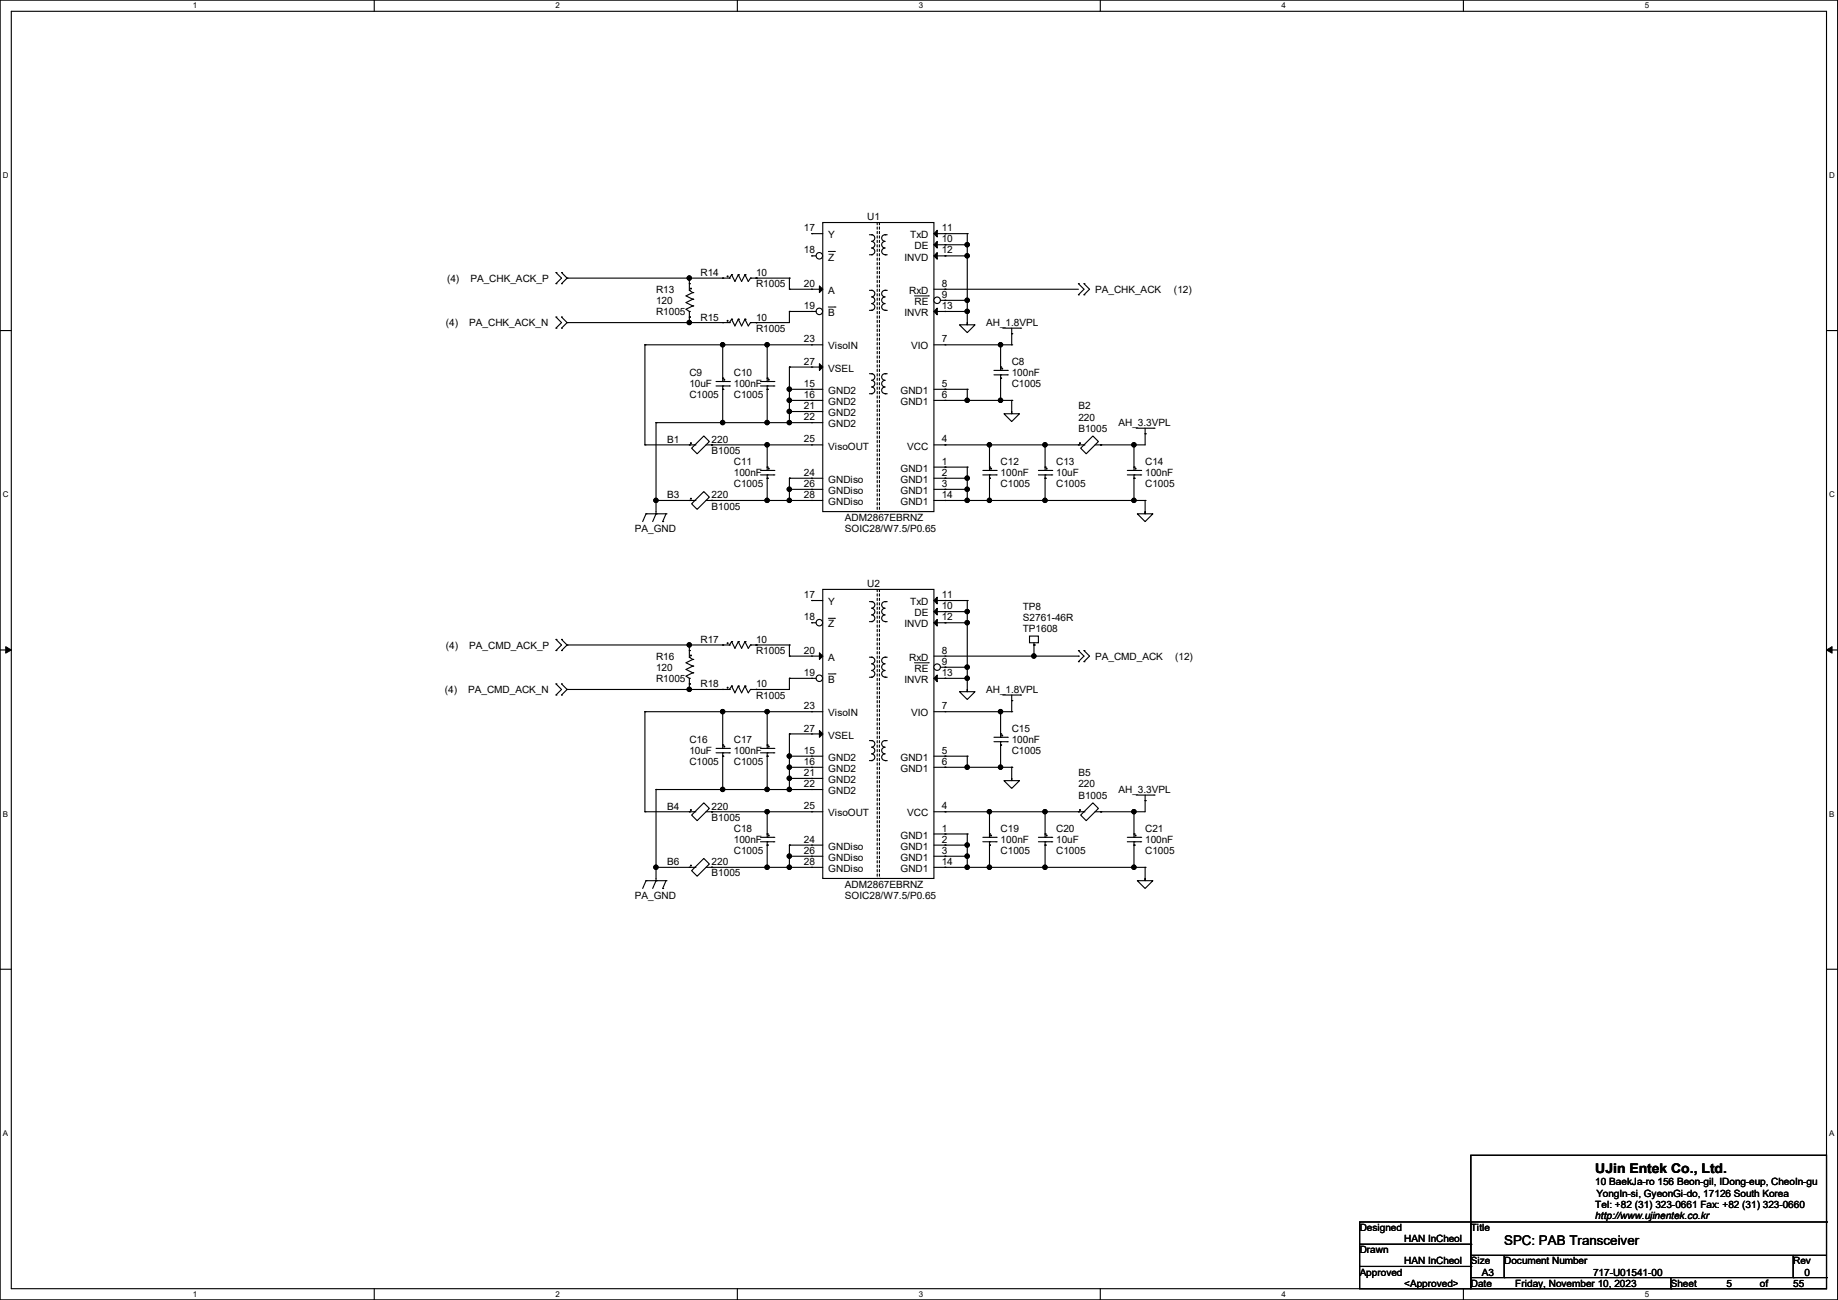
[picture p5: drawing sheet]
<svg xmlns="http://www.w3.org/2000/svg" width="420mm" height="297mm" viewBox="0 0 420 297" stroke-linecap="round" stroke-linejoin="round" font-family="sans-serif">
<path d="M0 0h419.9v297h-419.9zM2.6 2.6h414.8v291.8h-414.8z" fill="none" stroke="#000" stroke-width=".25"/>
<g fill="#fff">
<path d="M44 .3h1v2h-1z"/>
<path d="M44 294.7h1v2h-1z"/>
</g>
<path d="M85.5 0v2.6M85.5 294.4v2.6" fill="none" stroke="#000" stroke-width=".25"/>
<g fill="#fff">
<path d="M127 .3h.9v2h-.9z"/>
<path d="M127 294.7h.9v2h-.9z"/>
</g>
<path d="M168.5 0v2.6M168.5 294.4v2.6" fill="none" stroke="#000" stroke-width=".25"/>
<g fill="#fff">
<path d="M209.9 .3h1v2h-1z"/>
<path d="M209.9 294.7h1v2h-1z"/>
</g>
<path d="M251.4 0v2.6M251.4 294.4v2.6" fill="none" stroke="#000" stroke-width=".25"/>
<g fill="#fff">
<path d="M292.9 .3h.9v2h-.9z"/>
<path d="M292.9 294.7h.9v2h-.9z"/>
</g>
<path d="M334.4 0v2.6M334.4 294.4v2.6" fill="none" stroke="#000" stroke-width=".25"/>
<g fill="#fff">
<path d="M375.8 .3h1v2h-1z"/>
<path d="M375.8 294.7h1v2h-1z"/>
<path d="M.7 39h1.2v2h-1.2z"/>
<path d="M418 39h1.3v2h-1.3z"/>
<path d="M.7 112h1.2v2h-1.2z"/>
<path d="M418 112h1.3v2h-1.3z"/>
</g>
<path d="M0 75.5h2.6M417.4 75.5h2.5" fill="none" stroke="#000" stroke-width=".25"/>
<g fill="#fff">
<path d="M.7 185h1.2v1.9h-1.2z"/>
<path d="M418 185h1.2v1.9h-1.2z"/>
</g>
<path d="M0 148.5h2.6M417.4 148.5h2.5" fill="none" stroke="#000" stroke-width=".25"/>
<path d="M1.3 147.7l1.3 .8-1.3 .7zM417.4 148.5l1.2-.8v1.5z" fill="#000" stroke="#000" stroke-width=".23"/>
<g fill="#fff">
<path d="M.7 257.9h1.2v2h-1.2z"/>
<path d="M418 257.9h1.2v2h-1.2z"/>
</g>
<g fill="none" stroke="#000" stroke-width=".25">
<path d="M188 50.8h25.4v66.1h-25.4zM198.7 58.2h.5M198.7 53.6h.5M199.2 53.6h.1M199.2 58.2h.1M199.2 55.2a.74 .74 0 0 1 .7 .7 .74 .74 0 0 1-.7 .7 .76 .76 0 0 1 .7 .8 .76 .76 0 0 1-.7 .8M199.2 53.6a.74 .74 0 0 1 .7 .8 .74 .74 0 0 1-.7 .7M202.2 55.2a.74 .74 0 0 0-.7 .7 .74 .74 0 0 0 .7 .7 .76 .76 0 0 0-.7 .8 .76 .76 0 0 0 .7 .8M202.2 53.6a.74 .74 0 0 0-.7 .8 .74 .74 0 0 0 .7 .7M202.2 58.2h.1M202.2 53.6h.1M202.2 58.2h.5"/>
<path d="M202.2 53.6h.5M213.4 53.4h2.5M213.4 55.9h2.5M215.9 53.4h.1M215.9 55.9h.1M127 64.8h.1M127 62.3h.1M127 75h.1M127 72.4h.1M127 62.3l1.3 1.2-1.3 1.3M127 72.4l1.3 1.3-1.3 1.3M128.3 62.3h.1"/>
<path d="M128.3 64.8h.1M128.3 72.4h.1M128.3 75h.1M128.3 62.3l1.3 1.2-1.3 1.3M128.3 72.4l1.3 1.3-1.3 1.3M165.1 63.5h.1M165.1 63.5h1.6M166.7 63.5h.1M167.2 62.8h.1M167.2 62.8l.7 1.5 .8-1.5M167.2 62.8l-.5 .7M168.7 62.8h.1"/>
<path d="M168.7 62.8l.8 1.5 .7-1.5M170.2 62.8h.1M170.2 62.8l.8 1.5 .5-.8M171.5 63.5h.1M171.5 63.5h1.3M172.8 63.5h.1M198.7 66.3h.5M198.7 70.9h.5M199.2 66.3h.1M199.2 70.9h.1M199.2 67.9a.74 .74 0 0 1 .7 .7 .74 .74 0 0 1-.7 .7M199.2 66.3a.74 .74 0 0 1 .7 .8 .74 .74 0 0 1-.7 .7"/>
<path d="M199.2 69.4a.74 .74 0 0 1 .7 .7 .74 .74 0 0 1-.7 .8M202.2 66.3a.74 .74 0 0 0-.7 .8 .74 .74 0 0 0 .7 .7M202.2 67.9a.74 .74 0 0 0-.7 .7 .74 .74 0 0 0 .7 .7M202.2 69.4a.74 .74 0 0 0-.7 .7 .74 .74 0 0 0 .7 .8M202.2 66.3h.1M202.2 70.9h.1M202.2 66.3h.5M202.2 70.9h.5M213.4 66.1h2.5M215.9 66.1h.1M219.2 74.2h1.8v-.5v.5h1.8l-1.8 1.8zM229.2 75h4"/>
<path d="M231.2 76.2h.1M231.2 75v1.2M233.2 75h.1M246.4 64.8h.1M246.4 67.4h.1M246.4 64.8l1.3 1.3-1.3 1.3M247.7 64.8h.1M247.7 67.4h.1M247.7 64.8l1.3 1.3-1.3 1.3M160.8 99.6l1.3 1.3-2.8 2.8-1.3-1.3zM163.6 88.2h3.1M163.6 87.2h3.1"/>
<path d="M165.1 87.2h.1M165.1 88.2h.1M165.1 86.4h.1M165.1 88.9h.1M165.1 86.4v.8M165.1 88.2v.7M166.7 88.2h.1M166.7 87.2h.1M173.8 88.2h3M173.8 87.2h3M175.3 87.2h.1M175.3 88.2h.1"/>
<path d="M175.3 86.4h.1M175.3 88.9h.1M175.3 86.4v.8M175.3 88.2v.7M176.8 88.2h.1M176.8 87.2h.1M198.7 85.4h.5M198.7 90h.5M199.2 85.4h.1M199.2 90h.1M199.2 85.4a.76 .76 0 0 1 .7 .7 .76 .76 0 0 1-.7 .8 .74 .74 0 0 1 .7 .8 .74 .74 0 0 1-.7 .7M199.2 88.4a.74 .74 0 0 1 .7 .8 .74 .74 0 0 1-.7 .7"/>
<path d="M202.2 85.4a.74 .74 0 0 0-.7 .7 .74 .74 0 0 0 .7 .8 .76 .76 0 0 0-.7 .7 .76 .76 0 0 0 .7 .8M202.2 88.4a.74 .74 0 0 0-.7 .8 .74 .74 0 0 0 .7 .7M202.2 85.4h.1M202.2 90h.1M202.2 85.4h.5M202.2 90h.5M227.1 85.6h3.1M227.1 84.6h3.1M228.6 84.6h.1M228.6 85.6h.1M228.6 83.9h.1M228.6 86.4h.1"/>
<path d="M228.6 83.9v.7M228.6 85.6v.8M229.4 94.5h1.8v-.5v.5h1.8l-1.8 1.8zM230.2 85.6h.1M230.2 84.6h.1M249.7 99.6l1.3 1.3-2.8 2.8-1.3-1.3zM259.6 97.8h4.1M261.7 99.1h.1M261.7 97.8v1.3M263.7 97.8h.1M147.6 117.4h.1M147.6 117.4l-.7 1.8"/>
<path d="M147.6 117.4h4.6M149.9 117.4h.1M149.9 117.4l-.8 1.8M149.9 116.9v.5M151.4 119.2h.1M152.2 117.4h.1M152.2 117.4l-.8 1.8M157.5 114.3h.1M157.5 101.6h.1M157.5 114.3h1.3M157.5 101.6h1.3M158.8 114.3h.1"/>
<path d="M158.8 101.6h.1M160.8 112.3l1.3 1.3-2.8 2.8-1.3-1.3zM161.3 114.3h1.3M161.3 101.6h1.3M162.6 114.3h.1M162.6 101.6h.1M173.8 108.5h3M173.8 107.5h3M175.3 107.5h.1M175.3 108.5h.1M175.3 106.7h.1M175.3 109.3h.1"/>
<path d="M175.3 106.7v.8M175.3 108.5v.8M176.8 108.5h.1M176.8 107.5h.1M224.6 108.5h3M224.6 107.5h3M226.1 107.5h.1M226.1 108.5h.1M226.1 106.7h.1M226.1 109.3h.1M226.1 106.7v.8M226.1 108.5v.8"/>
<path d="M227.6 108.5h.1M227.6 107.5h.1M246.4 101.6h.1M246.4 101.6h1.3M247.7 101.6h.1M250.2 101.6h1.3M251.5 101.6h.1M259.9 117.4h1.8v-.5v.5h1.7l-1.7 1.8zM127 148.6h.1M127 146.1h.1M127 158.8h.1M127 156.3h.1"/>
<path d="M127 146.1l1.3 1.3-1.3 1.2M127 156.3l1.3 1.2-1.3 1.3M128.3 146.1h.1M128.3 148.6h.1M128.3 156.3h.1M128.3 158.8h.1M128.3 146.1l1.3 1.3-1.3 1.2M128.3 156.3l1.3 1.2-1.3 1.3M165.1 157.5h.1M165.1 147.4h.1M165.1 157.5h1.6M165.1 147.4h1.6"/>
<path d="M166.7 157.5h.1M166.7 147.4h.1M167.2 156.8h.1M167.2 146.6h.1M167.2 156.8l.7 1.5 .8-1.5M167.2 156.8l-.5 .7M167.2 146.6l.7 1.5 .8-1.5M167.2 146.6l-.5 .8M168.7 156.8h.1M168.7 146.6h.1M168.7 156.8l.8 1.5 .7-1.5M168.7 146.6l.8 1.5 .7-1.5"/>
<path d="M170.2 156.8h.1M170.2 146.6h.1M170.2 156.8l.8 1.5 .5-.8M170.2 146.6l.8 1.5 .5-.7M171.5 157.5h.1M171.5 147.4h.1M171.5 157.5h1.3M171.5 147.4h1.3M172.8 157.5h.1M172.8 147.4h.1M219.2 158h1.8v-.5v.5h1.8l-1.8 1.8zM229.2 158.8h4"/>
<path d="M231.2 158.8v1.3M233.2 158.8h.1M235.2 145.3h2.1v1.6h-2.1zM236.3 147.4h.1M236.3 146.9v.5M246.4 148.6h.1M246.4 151.2h.1M246.4 148.6l1.3 1.3-1.3 1.3M247.7 148.6h.1M247.7 151.2h.1M247.7 148.6l1.3 1.3-1.3 1.3M163.6 172h3.1"/>
<path d="M163.6 171h3.1M165.1 171h.1M165.1 172h.1M165.1 170.2h.1M165.1 172.8h.1M165.1 170.2v.8M165.1 172v.8M166.7 172h.1M166.7 171h.1M173.8 172h3M173.8 171h3M175.3 171h.1"/>
<path d="M175.3 172h.1M175.3 170.2h.1M175.3 172.8h.1M175.3 170.2v.8M175.3 172v.8M176.8 172h.1M176.8 171h.1M227.1 169.5h3.1M227.1 168.4h3.1M228.6 168.4h.1M228.6 169.5h.1M228.6 167.7h.1"/>
<path d="M228.6 170.2h.1M228.6 167.7v.7M228.6 169.5v.7M229.4 178.4h1.8v-.6v.6h1.8l-1.8 1.7zM230.2 169.5h.1M230.2 168.4h.1M231.2 160.1h.1M157.5 198.2h.1M157.5 185.5h.1M157.5 198.2h1.3M157.5 185.5h1.3M158.8 198.2h.1"/>
<path d="M158.8 185.5h.1M160.8 196.1l1.3 1.3-2.8 2.8-1.3-1.3zM160.8 183.4l1.3 1.3-2.8 2.8-1.3-1.3zM161.3 198.2h1.3M161.3 185.5h1.3M162.6 198.2h.1M162.6 185.5h.1M173.8 192.3h3M173.8 191.3h3M175.3 191.3h.1M175.3 192.3h.1M175.3 190.5h.1"/>
<path d="M175.3 193.1h.1M175.3 190.5v.8M175.3 192.3v.8M176.8 192.3h.1M176.8 191.3h.1M257.6 192.3h3M257.6 191.3h3M259.1 191.3h.1M259.1 192.3h.1M259.1 190.5h.1M259.1 193.1h.1M259.1 190.5v.8"/>
<path d="M259.1 192.3v.8M259.6 181.7h4.1M260.6 192.3h.1M260.6 191.3h.1M261.7 182.9h.1M261.7 181.7v1.2M263.7 181.7h.1M147.6 201.2h.1M147.6 201.2l-.7 1.8M147.6 201.2h4.6M149.9 201.2h.1M149.9 200.7v.5"/>
<path d="M149.9 201.2l-.8 1.8M151.4 203h.1M152.2 201.2h.1M152.2 201.2l-.8 1.8M259.9 201.2h1.8v-.5v.5h1.7l-1.7 1.8zM0 221.4h2.6M417.4 221.4h2.5M310.7 279.2h25.4v15.2h-25.4zM336.1 263.9h81.3v30.5h-81.3zM336.1 279.2h81.3M417.4 279.2h.1M310.7 284.3h25.4"/>
<path d="M310.7 289.3h25.4M336.1 286.8h.1M336.1 284.3h.1M336.1 289.3h.1M336.1 291.9h81.3M336.1 286.8h81.3M343.7 291.9h.1M343.7 286.8v5.1M381.8 294.4h.1M381.8 291.9v2.5M409.7 291.9h.1M409.7 286.8v5.1"/>
<path d="M417.4 291.9h.1"/>
</g>
<g fill="#000" stroke="#000" stroke-width=".25">
<path d="M213.4 53.4l.8-.8v1.5zM213.4 55.9l.8-.7v1.5z"/>
<circle cx="166.3" cy="63.1" r=".11"/>
<circle cx="165.5" cy="86.8" r=".11"/>
<circle cx="175.7" cy="86.8" r=".11"/>
<circle cx="229" cy="84.2" r=".11"/>
<circle cx="157.9" cy="113.9" r=".11"/>
<circle cx="157.9" cy="101.2" r=".11"/>
<circle cx="175.7" cy="107.1" r=".11"/>
<circle cx="226.5" cy="107.1" r=".11"/>
<circle cx="246.8" cy="101.2" r=".11"/>
<circle cx="166.3" cy="157.1" r=".11"/>
<circle cx="166.3" cy="147" r=".11"/>
<circle cx="165.5" cy="170.6" r=".11"/>
<circle cx="175.7" cy="170.6" r=".11"/>
<circle cx="229" cy="168" r=".11"/>
<circle cx="157.9" cy="185.1" r=".11"/>
<circle cx="157.9" cy="197.8" r=".11"/>
<circle cx="175.7" cy="190.9" r=".11"/>
<circle cx="259.5" cy="190.9" r=".11"/>
</g>
<path d="M200.4 50.8v66.1M201 50.8v66.1M200.4 116.9h.1M201 116.9h.1" fill="none" stroke="#000" stroke-width=".25" stroke-dasharray=".5 .5"/>
<circle cx="214.1" cy="68.6" r=".74" fill="#fff" stroke="#000" stroke-width=".25"/>
<path d="M185.5 53.4h.1M185.5 53.4h2.5M214.9 68.6h1M215.9 68.6h.1" fill="none" stroke="#000" stroke-width=".25"/>
<path d="M209 67.6h3.1M212.1 67.6h.1" fill="none" stroke="#000" stroke-width=".23"/>
<circle cx="187.2" cy="58.4" r=".74" fill="#fff" stroke="#000" stroke-width=".25"/>
<path d="M185.5 58.5h.1M185.5 58.5h1M185.5 83.9h.1M185.5 83.9h2.5" fill="none" stroke="#000" stroke-width=".25"/>
<path d="M189.3 57.4h1.4M190.7 57.4h.1" fill="none" stroke="#000" stroke-width=".23"/>
<path d="M187.2 83.1l.8 .8-.8 .7z" fill="#000" stroke="#000" stroke-width=".25"/>
<circle cx="187.2" cy="71.1" r=".74" fill="#fff" stroke="#000" stroke-width=".25"/>
<g fill="none" stroke="#000" stroke-width=".25">
<path d="M213.4 58.5h2.5M215.9 58.5h.1M157.5 66.3h.1M157.5 72.4h.1M157.5 71.2h.1M157.5 64.8h.1M157.5 64.8v1.5M157.5 71.2v1.2M157.5 66.3l.8 .5M158.3 69.9h.1M158.3 66.8h.1M158.3 68.4h.1"/>
<path d="M158.3 68.4l-1.5 .7 1.5 .8M158.3 66.8l-1.5 .8 1.5 .8M158.3 69.9l-1.5 .8 .7 .5M185.5 71.2h.1M185.5 78.8h.1M185.5 66.1h.1M185.5 71.2h1M185.5 78.8h2.5M185.5 66.1h2.5M213.4 71.2h2.5M213.4 78.8h2.5M215.9 78.8h.1"/>
<path d="M215.9 71.2h.1M185.5 88.9h.1M185.5 94h.1M185.5 91.5h.1M185.5 96.6h.1M185.5 88.9h2.5M185.5 91.5h2.5M185.5 94h2.5M185.5 96.6h2.5M213.4 88.9h2.5M213.4 91.5h2.5M215.9 91.5h.1"/>
<path d="M215.9 88.9h.1M185.5 101.6h.1M185.5 109.3h.1M185.5 111.8h.1M185.5 114.3h.1M185.5 101.6h2.5M185.5 111.8h2.5M185.5 109.3h2.5M185.5 114.3h2.5M213.4 101.6h2.5M213.4 106.7h2.5M213.4 111.8h2.5"/>
<path d="M213.4 109.3h2.5M213.4 114.3h2.5M215.9 101.6h.1M215.9 106.7h.1M215.9 111.8h.1M215.9 109.3h.1M215.9 114.3h.1M237.3 108.5h3M237.3 107.5h3M238.8 107.5h.1M238.8 108.5h.1M238.8 106.7h.1"/>
<path d="M238.8 109.3h.1M238.8 106.7v.8M238.8 108.5v.8M240.3 108.5h.1M240.3 107.5h.1M188 134.7h25.4v66h-25.4zM198.7 137.5h.5M199.2 137.5h.1M199.2 139a.74 .74 0 0 1 .7 .7 .74 .74 0 0 1-.7 .8M199.2 137.5a.74 .74 0 0 1 .7 .7 .74 .74 0 0 1-.7 .7M202.2 139a.74 .74 0 0 0-.7 .7 .74 .74 0 0 0 .7 .8M202.2 137.5a.74 .74 0 0 0-.7 .7 .74 .74 0 0 0 .7 .7"/>
<path d="M202.2 137.5h.1M202.2 137.5h.5M213.4 137.2h2.5M213.4 139.7h2.5M215.9 137.2h.1M215.9 139.7h.1M198.7 142h.5M198.7 150.2h.5M198.7 154.7h.5M199.2 142h.1M199.2 150.2h.1M199.2 154.7h.1"/>
<path d="M199.2 140.5a.74 .74 0 0 1 .7 .7 .74 .74 0 0 1-.7 .8M199.2 151.7a.74 .74 0 0 1 .7 .7 .74 .74 0 0 1-.7 .8M199.2 150.2a.74 .74 0 0 1 .7 .7 .74 .74 0 0 1-.7 .7M199.2 153.2a.74 .74 0 0 1 .7 .7 .74 .74 0 0 1-.7 .8M202.2 140.5a.74 .74 0 0 0-.7 .7 .74 .74 0 0 0 .7 .8M202.2 150.2a.74 .74 0 0 0-.7 .7 .74 .74 0 0 0 .7 .7M202.2 151.7a.74 .74 0 0 0-.7 .7 .74 .74 0 0 0 .7 .8M202.2 153.2a.74 .74 0 0 0-.7 .7 .74 .74 0 0 0 .7 .8M202.2 142h.1M202.2 150.2h.1M202.2 154.7h.1M202.2 142h.5"/>
<path d="M202.2 150.2h.5M202.2 154.7h.5M213.4 149.9h2.5M215.9 149.9h.1M198.7 169.2h.5M198.7 173.8h.5M199.2 169.2h.1M199.2 173.8h.1M199.2 170.7a.74 .74 0 0 1 .7 .8 .74 .74 0 0 1-.7 .7 .76 .76 0 0 1 .7 .8 .76 .76 0 0 1-.7 .7M199.2 169.2a.74 .74 0 0 1 .7 .7 .74 .74 0 0 1-.7 .8M202.2 169.2a.74 .74 0 0 0-.7 .7 .74 .74 0 0 0 .7 .8M202.2 170.7a.74 .74 0 0 0-.7 .8 .74 .74 0 0 0 .7 .7 .76 .76 0 0 0-.7 .8 .76 .76 0 0 0 .7 .7"/>
<path d="M202.2 169.2h.1M202.2 173.8h.1M202.2 169.2h.5M202.2 173.8h.5M224.6 192.3h3M224.6 191.3h3M226.1 191.3h.1M226.1 192.3h.1M226.1 190.5h.1M226.1 193.1h.1M226.1 190.5v.8M226.1 192.3v.8"/>
<path d="M227.6 192.3h.1M227.6 191.3h.1M246.4 185.5h.1M246.4 185.5h1.3M247.7 185.5h.1M249.7 183.4l1.3 1.3-2.8 2.8-1.3-1.3zM250.2 185.5h1.3M251.5 185.5h.1"/>
</g>
<path d="M189.3 70.1h1.5M190.8 70.1h.1" fill="none" stroke="#000" stroke-width=".23"/>
<g fill="#000" stroke="#000" stroke-width=".25">
<path d="M213.4 58.5l.8-.8v1.5zM187.2 65.3l.8 .8-.8 .7zM213.4 71.2l.8-.8v1.5zM213.4 137.2l.8-.8v1.6zM213.4 139.7l.8-.7v1.5z"/>
<circle cx="157.9" cy="65.9" r=".11"/>
<circle cx="239.2" cy="107.1" r=".11"/>
<circle cx="226.5" cy="190.9" r=".11"/>
<circle cx="246.8" cy="185.1" r=".11"/>
</g>
<path d="M200.4 134.7v66M201 134.7v66M200.4 200.7h.1M201 200.7h.1" fill="none" stroke="#000" stroke-width=".25" stroke-dasharray=".5 .5"/>
<circle cx="214.1" cy="152.4" r=".74" fill="#fff" stroke="#000" stroke-width=".25"/>
<path d="M185.5 137.2h.1M185.5 137.2h2.5M214.9 152.4h1M215.9 152.4h.1" fill="none" stroke="#000" stroke-width=".25"/>
<path d="M209 151.4h3.1M212.1 151.4h.1" fill="none" stroke="#000" stroke-width=".23"/>
<circle cx="187.2" cy="142.3" r=".74" fill="#fff" stroke="#000" stroke-width=".25"/>
<path d="M185.5 142.3h.1M185.5 142.3h1M185.5 167.7h.1M185.5 167.7h2.5" fill="none" stroke="#000" stroke-width=".25"/>
<path d="M189.3 141.3h1.4M190.7 141.3h.1" fill="none" stroke="#000" stroke-width=".23"/>
<path d="M187.2 166.9l.8 .8-.8 .7z" fill="#000" stroke="#000" stroke-width=".25"/>
<circle cx="187.2" cy="155" r=".74" fill="#fff" stroke="#000" stroke-width=".25"/>
<g fill="none" stroke="#000" stroke-width=".25">
<path d="M215.9 58.5h.1M215.9 53.4h.1M215.9 55.9h.1M215.9 58.5h5.1M215.9 53.4h5.1M215.9 55.9h5.1M221 53.4h.1M221 55.9h.1M221 58.5h.1M221 53.4v20.3M129.6 63.5h.1M129.6 73.7h.1"/>
<path d="M129.6 73.7h37.1M129.6 63.5h35.5M147.4 78.8h.1M147.4 78.8v22.8M147.4 78.8h38.1M157.5 63.5h.1M157.5 72.4h.1M157.5 73.7h.1M157.5 63.5v1.3M157.5 72.4v1.3M165.1 73.7h.1M165.1 78.8h.1"/>
<path d="M165.1 78.8v7.6M166.7 73.7h.1M167.2 72.9h.1M167.2 72.9l.7 1.6 .8-1.6M167.2 72.9l-.5 .8M168.7 72.9h.1M168.7 72.9l.8 1.6 .7-1.6M170.2 72.9h.1M170.2 72.9l.8 1.6 .5-.8M171.5 73.7h.1M172.8 73.7h.1M172.8 63.5h.1"/>
<path d="M172.8 63.5h7.6M175.3 78.8h.1M175.3 78.8v7.6M180.4 63.5h.1M180.4 66.1h.1M180.4 71.2h.1M180.4 71.2v2.5h-8.9M180.4 63.5v2.6M180.4 66.1h5.1M180.4 71.2h5.1M215.9 71.2h.1M215.9 66.1h.1"/>
<path d="M215.9 68.6h.1M215.9 66.1h30.5M215.9 71.2h5.1M215.9 78.8h15.3M215.9 68.6h5.1M221 68.6h.1M221 71.2h.1M228.6 78.8h.1M228.6 78.8v5.1M231.2 76.2h.1M231.2 78.8h.1M231.2 76.2v2.6"/>
<path d="M149.9 96.6h.1M149.9 96.6h35.6M149.9 96.6v20.3M165.1 88.9h.1M165.1 96.6h.1M165.1 88.9v7.7M175.3 88.9h.1M175.3 96.6h.1M175.3 88.9v7.7M180.4 83.9h.1M180.4 88.9h.1M180.4 91.5h.1"/>
<path d="M180.4 94h.1M180.4 96.6h.1M180.4 83.9v12.7M180.4 83.9h5.1M180.4 88.9h5.1M180.4 91.5h5.1M180.4 94h5.1M215.9 88.9h.1M215.9 91.5h.1M215.9 88.9h5.1M215.9 91.5h15.3M221 88.9h.1"/>
<path d="M221 91.5h.1M221 88.9v2.6M228.6 86.4h.1M228.6 86.4v5.1M231.2 91.5h.1M231.2 91.5v2.5M261.7 99.1h.1M261.7 99.1v2.5h-10.2M147.4 101.6h.1M147.4 101.6h10.1M149.9 114.3h.1M149.9 114.3h7.6"/>
<path d="M162.6 101.6h.1M162.6 114.3h.1M162.6 101.6h22.9M162.6 114.3h22.9M175.3 101.6h.1M175.3 109.3h.1M175.3 114.3h.1M175.3 101.6v5.1M175.3 109.3v5M180.4 109.3h.1M180.4 111.8h.1M180.4 114.3h.1"/>
<path d="M180.4 109.3v5M180.4 109.3h5.1M180.4 111.8h5.1M215.9 101.6h.1M215.9 106.7h.1M215.9 109.3h.1M215.9 111.8h.1M215.9 114.3h.1M215.9 101.6h30.5M215.9 106.7h5.1M215.9 109.3h5.1M215.9 111.8h5.1"/>
<path d="M215.9 114.3h45.8M221 106.7h.1M221 109.3h.1M221 111.8h.1M221 114.3h.1M221 106.7v7.6M226.1 101.6h.1M226.1 109.3h.1M226.1 114.3h.1M226.1 101.6v5.1M226.1 109.3v5M238.8 101.6h.1"/>
<path d="M238.8 109.3h.1M238.8 114.3h.1M238.8 101.6v5.1M238.8 109.3v5M251.5 101.6h.1M257.6 108.5h3M257.6 107.5h3M259.1 107.5h.1M259.1 108.5h.1M259.1 106.7h.1M259.1 109.3h.1M259.1 101.6h.1"/>
<path d="M259.1 114.3h.1M259.1 101.6v5.9M259.1 108.5v5.8M260.6 108.5h.1M260.6 107.5h.1M261.7 114.3h.1M261.7 114.3v2.6M215.9 137.2h.1M215.9 139.7h.1M215.9 137.2h5.1M215.9 139.7h5.1M221 137.2h.1"/>
<path d="M221 139.7h.1M221 137.2v20.3M129.6 157.5h.1M129.6 147.4h.1M129.6 147.4h35.5M129.6 157.5h35.5M157.5 150.2h.1M157.5 156.3h.1M157.5 155h.1M157.5 148.6h.1M157.5 147.4h.1M157.5 157.5h.1"/>
<path d="M157.5 147.4v2.8M157.5 155v2.5M157.5 150.2l.8 .5M158.3 153.7h.1M158.3 150.7h.1M158.3 152.2h.1M158.3 152.2l-1.5 .8 1.5 .7M158.3 150.7l-1.5 .7 1.5 .8M158.3 153.7l-1.5 .8 .7 .5M172.8 147.4h.1M172.8 157.5h.1M172.8 147.4h7.6"/>
<path d="M180.4 147.4h.1M180.4 149.9h.1M180.4 155h.1M180.4 155h6.1M180.4 149.9h7.6M180.4 147.4v2.5M180.4 155v2.5h-7.6M185.5 155h.1M185.5 149.9h.1M213.4 155h7.6M213.4 142.3h7.6M215.9 142.3h.1"/>
<path d="M215.9 155h.1M215.9 152.4h.1M215.9 149.9h30.5M215.9 152.4h5.1M221 152.4h.1M221 155h.1M221 142.3h.1M236.3 149.9h.1M236.3 147.4h.1M236.3 147.4v2.5M246.4 149.9h.1M147.4 162.6h.1"/>
<path d="M147.4 162.6h40.6M147.4 162.6v22.9M165.1 162.6h.1M165.1 172.8h.1M165.1 162.6v7.6M165.1 172.8v7.6M175.3 162.6h.1M175.3 172.8h.1M175.3 162.6v7.6M175.3 172.8v7.6M180.4 167.7h.1M180.4 172.8h.1"/>
<path d="M180.4 175.3h.1M180.4 177.8h.1M180.4 172.8h7.6M180.4 175.3h7.6M180.4 177.8h7.6M180.4 167.7v12.7M180.4 167.7h5.1M185.5 162.6h.1M185.5 172.8h.1M185.5 177.8h.1M185.5 175.3h.1M213.4 162.6h17.8"/>
<path d="M213.4 172.8h7.6M213.4 175.3h17.8M215.9 162.6h.1M215.9 175.3h.1M215.9 172.8h.1M221 172.8h.1M221 175.3h.1M221 172.8v2.5M228.6 162.6h.1M228.6 170.2h.1M228.6 162.6v5.1M228.6 170.2v5.1"/>
<path d="M231.2 160.1h.1M231.2 175.3h.1M231.2 162.6h.1M231.2 160.1v2.5M231.2 175.3v2.5M147.4 185.5h.1M147.4 185.5h10.1M149.9 180.4h.1M149.9 198.2h.1M149.9 198.2h7.6M149.9 180.4h38.1M149.9 180.4v20.3"/>
<path d="M162.6 185.5h.1M162.6 198.2h.1M162.6 185.5h25.4M162.6 198.2h25.4M165.1 180.4h.1M175.3 180.4h.1M175.3 185.5h.1M175.3 193.1h.1M175.3 198.2h.1M175.3 185.5v5M175.3 193.1v5.1M180.4 180.4h.1"/>
<path d="M180.4 193.1h.1M180.4 195.6h.1M180.4 198.2h.1M180.4 195.6h7.6M180.4 193.1h7.6M180.4 193.1v5.1M185.5 185.5h.1M185.5 180.4h.1M185.5 193.1h.1M185.5 195.6h.1M185.5 198.2h.1M213.4 185.5h33"/>
<path d="M213.4 190.5h7.6M213.4 195.6h7.6M213.4 193.1h7.6M213.4 198.2h48.3M215.9 185.5h.1M215.9 190.5h.1M215.9 195.6h.1M215.9 193.1h.1M215.9 198.2h.1M221 190.5h.1M221 193.1h.1M221 195.6h.1"/>
<path d="M221 198.2h.1M221 190.5v7.7M226.1 185.5h.1M226.1 193.1h.1M226.1 198.2h.1M226.1 185.5v5M226.1 193.1v5.1M237.3 192.3h3M237.3 191.3h3M238.8 191.3h.1M238.8 192.3h.1M238.8 190.5h.1"/>
<path d="M238.8 193.1h.1M238.8 185.5h.1M238.8 198.2h.1M238.8 185.5v5.8M238.8 192.3v5.9M240.3 192.3h.1M240.3 191.3h.1M251.5 185.5h.1M259.1 185.5h.1M259.1 193.1h.1M259.1 198.2h.1M259.1 185.5v5"/>
<path d="M259.1 193.1v5.1M261.7 182.9h.1M261.7 198.2h.1M261.7 182.9v2.6h-10.2M261.7 198.2v2.5"/>
</g>
<path d="M189.3 154h1.5M190.8 154h.1" fill="none" stroke="#000" stroke-width=".23"/>
<g fill="#000" stroke="#000" stroke-width=".25">
<path d="M187.2 149.1l.8 .8-.8 .8zM213.4 142.3l.8-.8v1.5zM213.4 155l.8-.8v1.5z"/>
<circle cx="221" cy="58.4" r=".49"/>
<circle cx="221" cy="55.9" r=".49"/>
<circle cx="157.5" cy="73.7" r=".49"/>
<circle cx="157.5" cy="63.5" r=".49"/>
<circle cx="165.1" cy="78.8" r=".49"/>
<circle cx="166.3" cy="73.3" r=".11"/>
<circle cx="175.3" cy="78.8" r=".49"/>
<circle cx="221" cy="68.6" r=".49"/>
<circle cx="221" cy="71.1" r=".49"/>
<circle cx="228.6" cy="78.8" r=".49"/>
<circle cx="165.1" cy="96.5" r=".49"/>
<circle cx="175.3" cy="96.5" r=".49"/>
<circle cx="180.4" cy="96.5" r=".49"/>
<circle cx="180.4" cy="91.5" r=".49"/>
<circle cx="180.4" cy="94" r=".49"/>
<circle cx="180.4" cy="88.9" r=".49"/>
<circle cx="221" cy="91.5" r=".49"/>
<circle cx="228.6" cy="91.5" r=".49"/>
<circle cx="149.9" cy="114.3" r=".49"/>
<circle cx="175.3" cy="101.6" r=".49"/>
<circle cx="175.3" cy="114.3" r=".49"/>
<circle cx="180.4" cy="111.8" r=".49"/>
<circle cx="180.4" cy="114.3" r=".49"/>
<circle cx="221" cy="109.2" r=".49"/>
<circle cx="221" cy="114.3" r=".49"/>
<circle cx="221" cy="111.8" r=".49"/>
<circle cx="226.1" cy="114.3" r=".49"/>
<circle cx="226.1" cy="101.6" r=".49"/>
<circle cx="238.8" cy="114.3" r=".49"/>
<circle cx="238.8" cy="101.6" r=".49"/>
<circle cx="259.1" cy="114.3" r=".49"/>
<circle cx="259.1" cy="101.6" r=".49"/>
<circle cx="259.5" cy="107.1" r=".11"/>
<circle cx="221" cy="139.7" r=".49"/>
<circle cx="157.5" cy="147.3" r=".49"/>
<circle cx="157.5" cy="157.5" r=".49"/>
<circle cx="157.9" cy="149.8" r=".11"/>
<circle cx="221" cy="155" r=".49"/>
<circle cx="221" cy="152.4" r=".49"/>
<circle cx="221" cy="142.3" r=".49"/>
<circle cx="236.2" cy="149.9" r=".49"/>
<circle cx="165.1" cy="162.6" r=".49"/>
<circle cx="175.3" cy="162.6" r=".49"/>
<circle cx="180.4" cy="177.8" r=".49"/>
<circle cx="180.4" cy="172.7" r=".49"/>
<circle cx="180.4" cy="175.3" r=".49"/>
<circle cx="221" cy="175.3" r=".49"/>
<circle cx="228.6" cy="175.3" r=".49"/>
<circle cx="228.6" cy="162.6" r=".49"/>
<circle cx="149.9" cy="198.1" r=".49"/>
<circle cx="165.1" cy="180.4" r=".49"/>
<circle cx="175.3" cy="185.4" r=".49"/>
<circle cx="175.3" cy="198.1" r=".49"/>
<circle cx="175.3" cy="180.4" r=".49"/>
<circle cx="180.4" cy="198.1" r=".49"/>
<circle cx="180.4" cy="195.6" r=".49"/>
<circle cx="180.4" cy="180.4" r=".49"/>
<circle cx="221" cy="198.1" r=".49"/>
<circle cx="221" cy="193.1" r=".49"/>
<circle cx="221" cy="195.6" r=".49"/>
<circle cx="226.1" cy="185.4" r=".49"/>
<circle cx="226.1" cy="198.1" r=".49"/>
<circle cx="238.8" cy="198.1" r=".49"/>
<circle cx="238.8" cy="185.4" r=".49"/>
<circle cx="239.2" cy="190.9" r=".11"/>
<circle cx="259.1" cy="185.4" r=".49"/>
<circle cx="259.1" cy="198.1" r=".49"/>
</g>
<g font-size="3">
<text x="364.5" y="268.1">UJin Entek Co., Ltd.</text>
<text x="343.7" y="284.5">SPC: PAB Transceiver</text>
</g>
<g font-size="2.3">
<text x="183.7" y="52.8">17</text>
<text x="198.2" y="50.4">U1</text>
<text x="215.2" y="52.8">11</text>
<text x="183.7" y="57.9">18</text>
<text x="189.3" y="54.4">Y</text>
<text x="189.3" y="59.5">Z</text>
<text x="206.7" y="59.5">INVD</text>
<text x="208" y="54.4">TxD</text>
<text x="209" y="57">DE</text>
<text x="215.2" y="55.4">10</text>
<text x="215.2" y="57.9">12</text>
<text x="102.2" y="64.3">(4)</text>
<text x="107.5" y="64.3">PA_CHK_ACK_P</text>
<text x="160.1" y="63.1">R14</text>
<text x="172.8" y="65.6">R1005</text>
<text x="172.8" y="63.1">10</text>
<text x="183.7" y="65.5">20</text>
<text x="215.2" y="65.5">8</text>
<text x="149.9" y="66.9">R13</text>
<text x="149.9" y="69.4">120</text>
<text x="149.9" y="72">R1005</text>
<text x="183.7" y="70.6">19</text>
<text x="189.3" y="67.1">A</text>
<text x="207.7" y="67.1">RxD</text>
<text x="209" y="69.7">RE</text>
<text x="215.2" y="68.1">9</text>
<text x="215.2" y="70.6">13</text>
<text x="250.2" y="66.9">PA_CHK_ACK</text>
<text x="268.3" y="66.9">(12)</text>
<text x="101.9" y="74.5">(4)</text>
<text x="107.2" y="74.5">PA_CHK_ACK_N</text>
<text x="160.1" y="73.2">R15</text>
<text x="172.8" y="75.8">R1005</text>
<text x="172.8" y="73.2">10</text>
<text x="189.3" y="72.2">B</text>
<text x="206.7" y="72.2">INVR</text>
<text x="225.3" y="74.5">AH_1.8VPL</text>
<text x="183.7" y="83.3">27</text>
<text x="183.7" y="78.2">23</text>
<text x="189.3" y="79.8">VisoIN</text>
<text x="208.2" y="79.8">VIO</text>
<text x="215.2" y="78.2">7</text>
<text x="231.2" y="83.4">C8</text>
<text x="157.5" y="85.9">C9</text>
<text x="157.5" y="88.5">10uF</text>
<text x="167.7" y="85.9">C10</text>
<text x="167.7" y="88.5">100nF</text>
<text x="183.7" y="88.4">15</text>
<text x="189.3" y="84.9">VSEL</text>
<text x="215.2" y="88.4">5</text>
<text x="231.2" y="85.9">100nF</text>
<text x="231.2" y="88.5">C1005</text>
<text x="157.5" y="91">C1005</text>
<text x="167.7" y="91">C1005</text>
<text x="183.7" y="93.5">21</text>
<text x="183.7" y="90.9">16</text>
<text x="189.3" y="90">GND2</text>
<text x="189.3" y="95.1">GND2</text>
<text x="189.3" y="92.5">GND2</text>
<text x="205.8" y="92.5">GND1</text>
<text x="205.8" y="90">GND1</text>
<text x="215.2" y="90.9">6</text>
<text x="246.4" y="93.6">B2</text>
<text x="152.4" y="101.2">B1</text>
<text x="162.6" y="101.2">220</text>
<text x="183.7" y="101.1">25</text>
<text x="183.7" y="96">22</text>
<text x="189.3" y="97.6">GND2</text>
<text x="215.2" y="101.1">4</text>
<text x="246.4" y="96.1">220</text>
<text x="246.4" y="98.6">B1005</text>
<text x="255.6" y="97.4">AH_3.3VPL</text>
<text x="162.6" y="103.7">B1005</text>
<text x="167.7" y="106.3">C11</text>
<text x="189.3" y="102.7">VisoOUT</text>
<text x="205.8" y="107.8">GND1</text>
<text x="207.3" y="102.7">VCC</text>
<text x="215.2" y="106.2">1</text>
<text x="228.6" y="106.3">C12</text>
<text x="241.3" y="106.3">C13</text>
<text x="261.7" y="106.3">C14</text>
<text x="152.4" y="113.9">B3</text>
<text x="162.6" y="113.9">220</text>
<text x="167.7" y="108.8">100nF</text>
<text x="167.7" y="111.3">C1005</text>
<text x="183.7" y="108.7">24</text>
<text x="183.7" y="111.3">26</text>
<text x="183.7" y="113.8">28</text>
<text x="189.3" y="110.3">GNDiso</text>
<text x="189.3" y="112.9">GNDiso</text>
<text x="205.8" y="112.9">GND1</text>
<text x="205.8" y="110.3">GND1</text>
<text x="215.2" y="111.3">3</text>
<text x="215.2" y="108.7">2</text>
<text x="215.2" y="113.8">14</text>
<text x="228.6" y="108.8">100nF</text>
<text x="228.6" y="111.3">C1005</text>
<text x="241.3" y="108.8">10uF</text>
<text x="241.3" y="111.3">C1005</text>
<text x="261.7" y="108.8">100nF</text>
<text x="261.7" y="111.3">C1005</text>
<text x="162.6" y="116.4">B1005</text>
<text x="189.3" y="115.4">GNDiso</text>
<text x="193.1" y="119">ADM2867EBRNZ</text>
<text x="205.8" y="115.4">GND1</text>
<text x="145.1" y="121.5">PA_GND</text>
<text x="193.1" y="121.5">SOIC28/W7.5/P0.65</text>
<text x="183.7" y="136.7">17</text>
<text x="198.2" y="134.2">U2</text>
<text x="215.2" y="136.7">11</text>
<text x="183.7" y="141.7">18</text>
<text x="189.3" y="138.3">Y</text>
<text x="189.3" y="143.3">Z</text>
<text x="206.7" y="143.3">INVD</text>
<text x="208" y="138.3">TxD</text>
<text x="209" y="140.8">DE</text>
<text x="215.2" y="139.2">10</text>
<text x="215.2" y="141.7">12</text>
<text x="233.7" y="139.3">TP8</text>
<text x="233.7" y="141.8">S2761-46R</text>
<text x="101.9" y="148.2">(4)</text>
<text x="107.2" y="148.2">PA_CMD_ACK_P</text>
<text x="160.1" y="146.9">R17</text>
<text x="172.8" y="149.4">R1005</text>
<text x="172.8" y="146.9">10</text>
<text x="183.7" y="149.4">20</text>
<text x="215.2" y="149.4">8</text>
<text x="233.7" y="144.4">TP1608</text>
<text x="149.9" y="150.7">R16</text>
<text x="149.9" y="153.2">120</text>
<text x="149.9" y="155.8">R1005</text>
<text x="183.7" y="154.4">19</text>
<text x="189.3" y="151">A</text>
<text x="207.7" y="151">RxD</text>
<text x="209" y="153.5">RE</text>
<text x="215.2" y="151.9">9</text>
<text x="215.2" y="154.4">13</text>
<text x="250.2" y="150.7">PA_CMD_ACK</text>
<text x="268.5" y="150.7">(12)</text>
<text x="101.6" y="158.3">(4)</text>
<text x="107" y="158.3">PA_CMD_ACK_N</text>
<text x="160.1" y="157.1">R18</text>
<text x="172.8" y="159.6">R1005</text>
<text x="172.8" y="157.1">10</text>
<text x="189.3" y="156">B</text>
<text x="206.7" y="156">INVR</text>
<text x="225.3" y="158.3">AH_1.8VPL</text>
<text x="183.7" y="167.1">27</text>
<text x="183.7" y="162.1">23</text>
<text x="189.3" y="163.7">VisoIN</text>
<text x="208.2" y="163.7">VIO</text>
<text x="215.2" y="162.1">7</text>
<text x="231.2" y="167.2">C15</text>
<text x="157.5" y="169.8">C16</text>
<text x="157.5" y="172.3">10uF</text>
<text x="167.7" y="169.8">C17</text>
<text x="167.7" y="172.3">100nF</text>
<text x="183.7" y="172.2">15</text>
<text x="189.3" y="168.7">VSEL</text>
<text x="189.3" y="173.8">GND2</text>
<text x="205.8" y="173.8">GND1</text>
<text x="215.2" y="172.2">5</text>
<text x="231.2" y="169.8">100nF</text>
<text x="231.2" y="172.3">C1005</text>
<text x="157.5" y="174.8">C1005</text>
<text x="167.7" y="174.8">C1005</text>
<text x="183.7" y="177.3">21</text>
<text x="183.7" y="174.8">16</text>
<text x="183.7" y="179.8">22</text>
<text x="189.3" y="178.9">GND2</text>
<text x="189.3" y="176.4">GND2</text>
<text x="205.8" y="176.4">GND1</text>
<text x="215.2" y="174.8">6</text>
<text x="246.4" y="177.4">B5</text>
<text x="246.4" y="179.9">220</text>
<text x="152.4" y="185">B4</text>
<text x="162.6" y="185">220</text>
<text x="183.7" y="184.9">25</text>
<text x="189.3" y="181.4">GND2</text>
<text x="215.2" y="184.9">4</text>
<text x="246.4" y="182.5">B1005</text>
<text x="255.6" y="181.2">AH_3.3VPL</text>
<text x="162.6" y="187.5">B1005</text>
<text x="167.7" y="190.1">C18</text>
<text x="189.3" y="186.5">VisoOUT</text>
<text x="205.8" y="191.6">GND1</text>
<text x="207.3" y="186.5">VCC</text>
<text x="215.2" y="190">1</text>
<text x="228.6" y="190.1">C19</text>
<text x="241.3" y="190.1">C20</text>
<text x="261.7" y="190.1">C21</text>
<text x="152.4" y="197.7">B6</text>
<text x="162.6" y="197.7">220</text>
<text x="167.7" y="192.6">100nF</text>
<text x="167.7" y="195.2">C1005</text>
<text x="183.7" y="192.5">24</text>
<text x="183.7" y="195.1">26</text>
<text x="183.7" y="197.6">28</text>
<text x="189.3" y="194.1">GNDiso</text>
<text x="189.3" y="196.7">GNDiso</text>
<text x="205.8" y="196.7">GND1</text>
<text x="205.8" y="194.1">GND1</text>
<text x="215.2" y="195.1">3</text>
<text x="215.2" y="192.5">2</text>
<text x="215.2" y="197.6">14</text>
<text x="228.6" y="192.6">100nF</text>
<text x="228.6" y="195.2">C1005</text>
<text x="241.3" y="192.6">10uF</text>
<text x="241.3" y="195.2">C1005</text>
<text x="261.7" y="192.6">100nF</text>
<text x="261.7" y="195.2">C1005</text>
<text x="162.6" y="200.2">B1005</text>
<text x="189.3" y="199.2">GNDiso</text>
<text x="193.1" y="202.8">ADM2867EBRNZ</text>
<text x="205.8" y="199.2">GND1</text>
<text x="145.1" y="205.3">PA_GND</text>
<text x="193.1" y="205.3">SOIC28/W7.5/P0.65</text>
<text x="364.5" y="270.8">10 BaekJa-ro 156 Beon-gil, IDong-eup, CheoIn-gu</text>
<text x="364.5" y="275.9">Tel: +82 (31) 323-0661 Fax: +82 (31) 323-0660</text>
<text x="364.8" y="273.4">YongIn-si, GyeonGi-do, 17126 South Korea</text>
<text x="310.7" y="281.3">Designed</text>
<text x="336.1" y="281.3">Title</text>
<text x="364.5" y="278.5">http://www.ujinentek.co.kr</text>
<text x="310.7" y="286.3">Drawn</text>
<text x="320.8" y="283.8">HAN InCheol</text>
<text x="310.7" y="291.4">Approved</text>
<text x="320.8" y="294">&lt;Approved&gt;</text>
<text x="320.8" y="288.9">HAN InCheol</text>
<text x="336.1" y="288.9">Size</text>
<text x="336.1" y="294">Date</text>
<text x="338.6" y="291.4">A3</text>
<text x="343.7" y="288.9">Document Number</text>
<text x="346.2" y="294">Friday, November 10, 2023</text>
<text x="364" y="291.4">717-U01541-00</text>
<text x="381.8" y="294">Sheet</text>
<text x="394.5" y="294">5</text>
<text x="402.1" y="294">of</text>
<text x="409.7" y="288.9">Rev</text>
<text x="409.7" y="294">55</text>
<text x="412.3" y="291.4">0</text>
</g>
<g font-size="1.8">
<text x="44" y="1.9">1</text>
<text x="127" y="1.9">2</text>
<text x="209.9" y="1.9">3</text>
<text x="292.9" y="1.9">4</text>
<text x="375.8" y="1.9">5</text>
<text x=".7" y="40.6">D</text>
<text x="418" y="40.6">D</text>
<text x=".7" y="113.6">C</text>
<text x="418" y="113.6">C</text>
<text x=".7" y="186.6">B</text>
<text x="418" y="186.6">B</text>
<text x=".7" y="259.5">A</text>
<text x="418" y="259.5">A</text>
<text x="44" y="296.3">1</text>
<text x="127" y="296.3">2</text>
<text x="209.9" y="296.3">3</text>
<text x="292.9" y="296.3">4</text>
<text x="375.8" y="296.3">5</text>
</g>
</svg>
